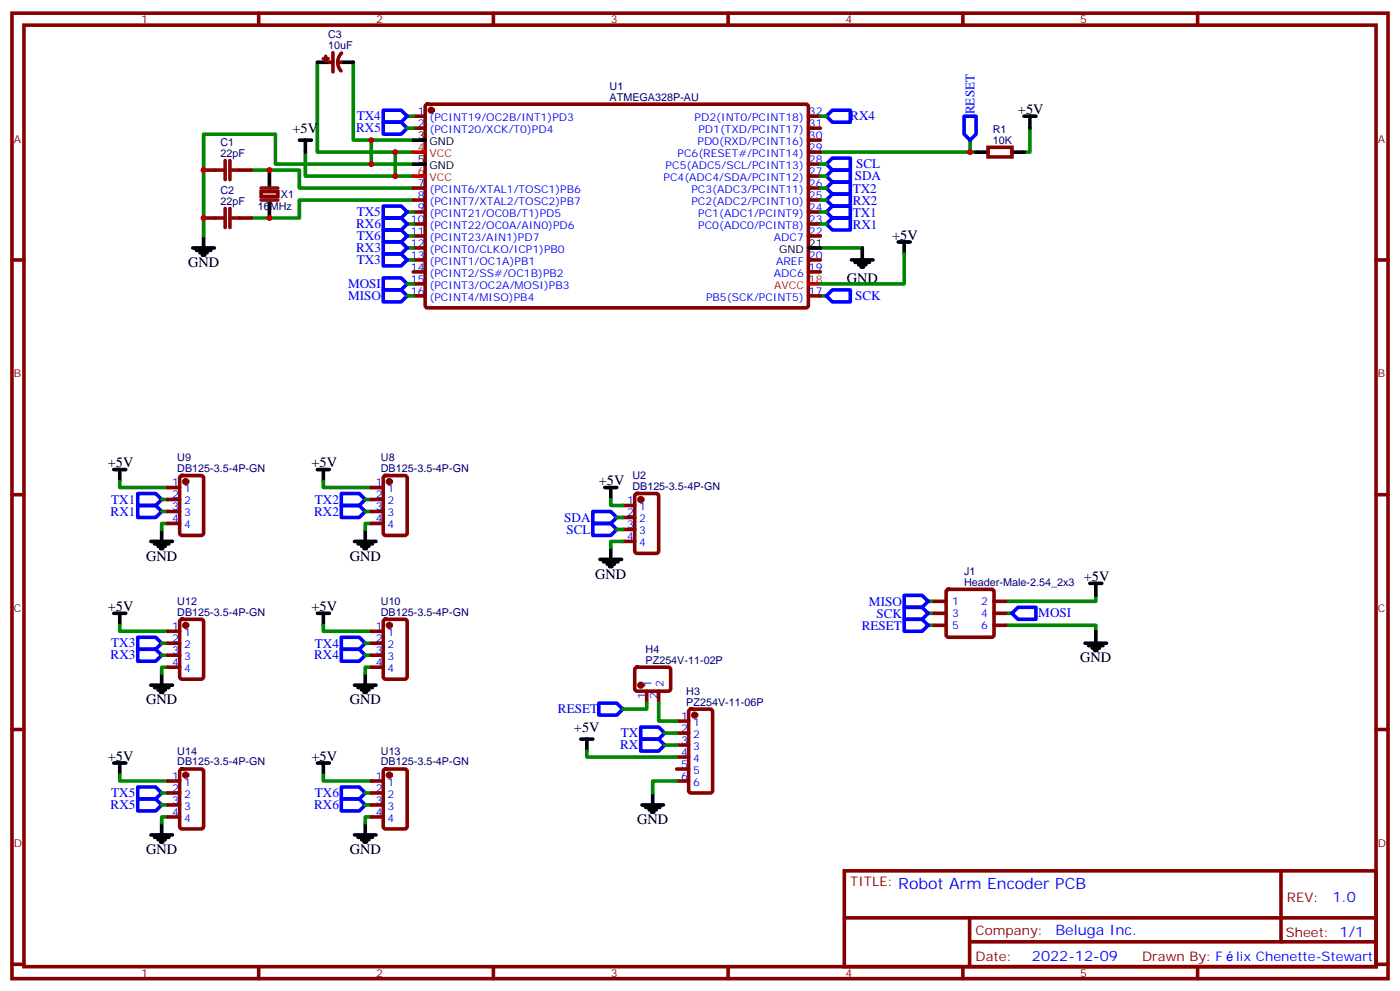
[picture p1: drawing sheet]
<svg xmlns="http://www.w3.org/2000/svg" width="412mm" height="292mm" viewBox="0 0 412 292" stroke-linecap="round" stroke-linejoin="round" font-family="sans-serif">
<g fill="none" stroke="#870000" stroke-width="1.1">
<path d="M3.5 3.9h405.4v284.3h-405.4zM7.1 7.4h398.2v277.3h-398.2zM76.2 3.9v3.5M95.2 17.3h1.5M96 16.6v1.4M97 18.3h1.1M98.1 15.5v5.7M99.5 18.3h1M100.6 15.6a3.8 3.8 0 0 0-.1 5.3M145.3 3.9v3.5M214.5 3.9v3.5M283.6 3.9v3.5"/>
<path d="M352.8 3.9v3.5M121.7 34.2h3.5M121.7 37.7h3.5M125.5 30.9l.4-.2h111.8l.4 .7v58.8l-.7 .5-111.7-.1-.5-.6v-58.6zM238.1 34.2h3.6M238.1 37.7h3.6M60 50.1h3.5M70.6 50.1h3.5M76.9 56.4h4.9v1.5h-4.9zM121.7 55.4h3.5M121.7 58.9h3.5M238.1 55.4h3.6"/>
<path d="M238.1 58.9h3.6M238.1 51.9h3.6M238.1 48.3h3.6M238.1 44.8h3.6M238.1 41.3h3.6M291 43.4h7.1v2.8h-7.1zM3.5 76.6h3.6M60 64.2h3.5M70.6 64.2h3.5M121.7 76.6h3.5M121.7 62.4h3.5M121.7 66h3.5"/>
<path d="M121.7 69.5h3.5M121.7 73h3.5M238.1 76.6h3.6M238.1 62.4h3.6M238.1 66h3.6M238.1 69.5h3.6M405.3 76.6h3.6M121.7 80.1h3.5M121.7 83.6h3.5M121.7 87.1h3.5M238.1 80.1h3.6M238.1 87.1h3.6"/>
<path d="M3.5 145.7h3.6M49.4 143.6h3.5M49.4 147.1h3.5M49.4 150.6h3.5M49.4 154.2h3.5M53.2 140.3l.4-.2h5.7l.6 .4 .1 16.5-.5 .6-5.9 .1-.6-.5-.1-16.4zM109.4 143.6h3.5M109.4 147.1h3.5M109.4 150.6h3.5M109.4 154.2h3.5M113.1 140.3l.5-.2h5.6l.7 .4v16.5l-.4 .6-5.9 .1-.7-.5v-16.4zM183.4 148.9h3.6"/>
<path d="M183.4 152.4h3.6M183.4 155.9h3.6M183.4 159.5h3.6M187.2 145.6l.5-.3h5.6l.7 .5v16.5l-.4 .6-5.9 .1-.7-.5v-16.4zM405.3 145.7h3.6M275.2 177.1h3.5M278.9 173.8l.5-.2h12.7l.5 .2 .2 .5v12.7l-.2 .5-.5 .2h-12.7l-.5-.3-.2-.4v-12.7zM292.8 177.1h3.5M49.4 185.9h3.5M49.4 189.4h3.5M49.4 193h3.5M49.4 196.5h3.5"/>
<path d="M53.2 182.6l.4-.2h5.7l.6 .4 .1 16.5-.5 .7h-5.9l-.6-.4-.1-16.5zM109.4 185.9h3.5M109.4 189.4h3.5M109.4 193h3.5M109.4 196.5h3.5M113.1 182.6l.5-.2h5.6l.7 .4v16.5l-.4 .7h-5.9l-.7-.4v-16.5zM187.2 196.7l.5-.2 9.4 .1 .5 .6-.1 5.9-.7 .5-9.4-.1-.4-.7v-5.6zM275.2 180.6h3.5M275.2 184.2h3.5M292.8 180.6h3.5M292.8 184.2h3.5M3.5 214.8h3.6"/>
<path d="M190.5 203.6v3.5M194 203.6v3.5M199.3 212.4h3.5M199.3 215.9h3.5M199.3 219.4h3.5M203.1 209.1l.5-.3h5.6l.6 .5 .1 23.5-.5 .7h-5.8l-.7-.4-.1-23.6zM405.3 214.8h3.6M49.4 230h3.5M49.4 233.5h3.5M49.4 237.1h3.5M53.2 226.7l.4-.2h5.7l.6 .4 .1 16.5-.5 .7h-5.9l-.6-.4-.1-16.5zM109.4 230h3.5"/>
<path d="M109.4 233.5h3.5M109.4 237.1h3.5M113.1 226.7l.5-.2h5.6l.7 .4v16.5l-.4 .7h-5.9l-.7-.4v-16.5zM199.3 230h3.5M199.3 223h3.5M199.3 226.5h3.5M49.4 240.6h3.5M109.4 240.6h3.5M248.7 256.5h156.6v28.2h-156.6zM377.3 256.5v20.9M248.7 270.3h156.5M285.6 277.4h119.6"/>
<path d="M285.6 270.3v14.1M3.5 284h3.6M76.2 284.7v3.5M145.3 284.7v3.5M214.5 284.7v3.5M283.6 284.7v3.5M352.8 284.7v3.5M405.3 284h3.6"/>
</g>
<g fill="none" stroke="#008700" stroke-width="1.1">
<path d="M93.5 18.3v26.5h28.2M104.1 18.3v23h17.6M119.9 34.2h1.8M119.9 37.7h1.8M241.7 34.2h1.7M303.4 37.7v7.1h-1.8M74.1 50.1h14.1v5.3h33.5M90 44.8v7.1h31.7M109.4 41.3v7M116.4 44.8v7.1M121.7 48.3h-40.6v-8.8h-21.1v30M121.7 58.9h-33.5v5.3h-14.1"/>
<path d="M241.7 44.8h45.8M241.7 48.3h1.7M241.7 51.9h1.7M241.7 58.9h1.7M241.7 55.4h1.7M285.8 41.3v3.5M119.9 73h1.8M119.9 62.4h1.8M119.9 66h1.8M119.9 69.5h1.8M119.9 76.6h1.8M241.7 73h12.3"/>
<path d="M241.7 62.4h1.7M241.7 66h1.7M266.3 74.8v8.8h-24.6M119.9 87.1h1.8M119.9 83.6h1.8M241.7 87.1h1.7M35.3 141.8v1.8h14.1M47.6 147.1h1.8M47.6 150.6h1.8M49.4 154.2h-1.8v1.7M95.2 141.8v1.8h14.2M107.6 147.1h1.8"/>
<path d="M107.6 150.6h1.8M109.4 154.2h-1.8v1.7M179.9 147.1v1.8h3.5M181.7 155.9h1.7M181.7 152.4h1.7M183.4 159.5h-3.5v1.7M273.4 177.1h1.8M322.8 175.3v1.8h-26.5M35.3 184.2v1.7h14.1M47.6 193h1.8M47.6 189.4h1.8M49.4 196.5h-1.8v1.8"/>
<path d="M95.2 184.2v1.7h14.2M107.6 193h1.8M107.6 189.4h1.8M109.4 196.5h-1.8v1.8M273.4 184.2h1.8M273.4 180.6h1.8M296.3 184.2h26.5v1.7M296.3 180.6h1.8M190.5 207.1v1.7h-7.1M194 207.1v5.3h5.3M195.8 219.4h3.5M195.8 215.9h3.5"/>
<path d="M35.3 228.2v1.8h14.1M47.6 237.1h1.8M47.6 233.5h1.8M95.2 228.2v1.8h14.2M107.6 237.1h1.8M107.6 233.5h1.8M172.9 221.2v1.8h26.4M199.3 230h-7v3.5M49.4 240.6h-1.8v1.8M109.4 240.6h-1.8v1.8"/>
</g>
<g fill="none" stroke="#00f" stroke-width="1.1">
<path d="M112.9 36h5.3l1.7 1.7-1.7 1.8h-5.3zM112.9 32.5h5.3l1.7 1.7-1.7 1.8h-5.3zM245.2 32.5h5.3v3.5h-5.3l-1.8-1.8zM284 34.2h3.5v5.3l-1.7 1.8-1.8-1.8zM243.4 55.4l1.8-1.8h5.3v3.6h-5.3zM245.2 46.6h5.3v3.5h-5.3l-1.8-1.8zM245.2 50.1h5.3v3.5h-5.3l-1.8-1.7zM245.2 57.2h5.3v3.5h-5.3l-1.8-1.8zM112.9 74.8h5.3l1.7 1.8-1.7 1.7h-5.3zM112.9 71.3h5.3l1.7 1.7-1.7 1.8h-5.3zM112.9 67.7h5.3l1.7 1.8-1.7 1.8h-5.3zM112.9 64.2h5.3l1.7 1.8-1.7 1.7h-5.3z"/>
<path d="M112.9 60.7h5.3l1.7 1.7-1.7 1.8h-5.3zM243.4 62.4l1.8-1.7h5.3v3.5h-5.3zM243.4 66l1.8-1.8h5.3v3.5h-5.3zM112.9 81.8h5.3l1.7 1.8-1.7 1.8h-5.3zM112.9 85.4h5.3l1.7 1.7-1.7 1.8h-5.3zM245.2 85.4h5.3v3.5h-5.3l-1.8-1.8zM40.6 148.9h5.3l1.7 1.7-1.7 1.8h-5.3zM40.6 145.3h5.3l1.7 1.8-1.7 1.8h-5.3zM100.5 148.9h5.3l1.8 1.7-1.8 1.8h-5.3zM100.5 145.3h5.3l1.8 1.8-1.8 1.8h-5.3zM174.6 154.2h5.3l1.8 1.7-1.8 1.8h-5.3zM174.6 150.6h5.3l1.8 1.8-1.8 1.8h-5.3z"/>
<path d="M266.3 178.9h5.3l1.8 1.7-1.8 1.8h-5.3zM266.3 175.3h5.3l1.8 1.8-1.8 1.8h-5.3zM299.9 178.9h5.3v3.5h-5.3l-1.8-1.8zM40.6 191.2h5.3l1.7 1.8-1.7 1.7h-5.3zM40.6 187.7h5.3l1.7 1.7-1.7 1.8h-5.3zM100.5 191.2h5.3l1.8 1.8-1.8 1.7h-5.3zM100.5 187.7h5.3l1.8 1.7-1.8 1.8h-5.3zM266.3 182.4h5.3l1.8 1.8-1.8 1.7h-5.3zM176.4 207.1h5.3l1.7 1.7-1.7 1.8h-5.3zM188.7 217.7h5.3l1.8 1.7-1.8 1.8h-5.3zM188.7 214.1h5.3l1.8 1.8-1.8 1.8h-5.3zM40.6 235.3h5.3l1.7 1.8-1.7 1.7h-5.3z"/>
<path d="M40.6 231.8h5.3l1.7 1.7-1.7 1.8h-5.3zM100.5 235.3h5.3l1.8 1.8-1.8 1.7h-5.3zM100.5 231.8h5.3l1.8 1.7-1.8 1.8h-5.3z"/>
</g>
<g fill="none" stroke="#000" stroke-width="1.1">
<path d="M93.5 18.3h3.5M100.5 18.3h3.6M301.6 34.2h3.6M303.4 34.2v3.5M79.4 50.1v5.3M79.4 58.9v5.3M88.2 41.3h3.5M90 41.3v3.5M121.7 41.3h3.5M121.7 48.3h3.5M287.5 44.8h3.5M298.1 44.8h3.5"/>
<path d="M56.8 73h6.3M57.9 73.7h4.2M58.9 74.4h2.1M59.6 75.1h.7M60 69.5v3.5M238.1 73h3.6M250.8 76.6h6.4M251.9 77.3h4.2M252.9 78h2.2M253.6 78.7h.8M254 73v3.6M264.6 71.3h3.5"/>
<path d="M266.3 71.3v3.5M33.5 138.3h3.5M35.3 138.3v3.5M93.5 138.3h3.5M95.2 138.3v3.5M44.4 159.5h6.4M47.6 155.9v3.6M104.4 159.5h6.4M107.6 155.9v3.6M178.2 143.6h3.5M179.9 143.6v3.5M45.5 160.2h4.2"/>
<path d="M46.6 160.9h2.1M47.3 161.6h.7M105.5 160.2h4.2M106.5 160.9h2.2M107.2 161.6h.7M176.7 164.7h6.4M177.8 165.5h4.2M178.9 166.2h2.1M179.6 166.9h.7M179.9 161.2v3.5M321 171.8h3.6M322.8 171.8v3.5"/>
<path d="M33.5 180.6h3.5M35.3 180.6v3.6M47.6 198.3v3.5M93.5 180.6h3.5M95.2 180.6v3.6M107.6 198.3v3.5M319.6 189.4h6.4M320.7 190.1h4.2M321.7 190.9h2.1M322.4 191.6h.7M322.8 185.9v3.5M44.4 201.8h6.4"/>
<path d="M45.5 202.5h4.2M46.6 203.2h2.1M47.3 203.9h.7M104.4 201.8h6.4M105.5 202.5h4.2M106.5 203.2h2.2M107.2 203.9h.7M171.1 217.7h3.5M172.9 217.7v3.5M33.5 224.7h3.5M35.3 224.7v3.5M93.5 224.7h3.5"/>
<path d="M95.2 224.7v3.5M189.1 237.1h6.3M190.1 237.8h4.3M191.2 238.5h2.1M191.9 239.2h.7M192.3 233.5v3.6M44.4 245.9h6.4M45.5 246.6h4.2M46.6 247.3h2.1M47.3 248h.7M47.6 242.4v3.5M104.4 245.9h6.4"/>
<path d="M105.5 246.6h4.2M106.5 247.3h2.2M107.2 248h.7M107.6 242.4v3.5"/>
</g>
<path d="M63.5 50.1h2.8M66.3 47.3v5.6M67.7 47.3v5.6M67.7 50.1h2.9M63.5 64.2h2.8M66.3 61.4v5.6M67.7 64.2h2.9M67.7 61.4v5.6" fill="none" stroke="#a10000" stroke-width="1.1"/>
<g fill="#870000" stroke="#870000" stroke-width="1.1">
<circle cx="127" cy="32.5" r=".53"/>
<circle cx="114.7" cy="141.8" r=".53"/>
<circle cx="54.7" cy="141.8" r=".53"/>
<circle cx="114.7" cy="184.1" r=".53"/>
<circle cx="54.7" cy="184.1" r=".53"/>
<circle cx="114.7" cy="228.2" r=".53"/>
<circle cx="54.7" cy="228.2" r=".53"/>
<circle cx="204.6" cy="210.6" r=".53"/>
<circle cx="188.7" cy="201.8" r=".53"/>
<circle cx="188.7" cy="147.1" r=".53"/>
</g>
<path d="M121.7 44.8h3.5M121.7 51.9h3.5M238.1 83.6h3.6" fill="none" stroke="#f00" stroke-width="1.1"/>
<path d="M76.9 55.4h4.9M76.9 58.9h4.9" fill="none" stroke="#871200" stroke-width="1.1"/>
<g fill="#c00">
<circle cx="285.8" cy="44.8" r=".88"/>
<circle cx="116.4" cy="44.8" r=".88"/>
<circle cx="116.4" cy="51.9" r=".88"/>
<circle cx="79.4" cy="64.2" r=".88"/>
<circle cx="79.4" cy="50.1" r=".88"/>
<circle cx="60" cy="50.1" r=".88"/>
<circle cx="60" cy="64.2" r=".88"/>
<circle cx="109.4" cy="41.3" r=".88"/>
<circle cx="109.4" cy="48.3" r=".88"/>
</g>
<text font-size="4.6" fill="#00f" x="264.6" y="261.8">Robot Arm Encoder PCB</text>
<g font-size="4.2">
<text x="299.9" y="33.5">+5V</text>
<text x="86.2" y="39.2">+5V</text>
<text x="262.8" y="70.6">+5V</text>
<text x="55.4" y="78.7">GND</text>
<text x="249.4" y="83.3">GND</text>
<text x="31.7" y="137.6">+5V</text>
<text x="91.7" y="137.6">+5V</text>
<text x="176.4" y="142.9">+5V</text>
<text x="43" y="165.1">GND</text>
<text x="103" y="165.1">GND</text>
<text x="175.3" y="170.4">GND</text>
<text x="319.3" y="171.1">+5V</text>
<text x="31.7" y="179.9">+5V</text>
<text x="91.7" y="179.9">+5V</text>
<text x="318.2" y="195.1">GND</text>
<text x="43" y="207.4">GND</text>
<text x="103" y="207.4">GND</text>
<text x="169.1" y="215.6">+5V</text>
<text x="31.7" y="224">+5V</text>
<text x="91.7" y="224">+5V</text>
<text x="187.7" y="242.7">GND</text>
<text x="43" y="251.5">GND</text>
<text x="103" y="251.5">GND</text>
</g>
<g font-size="4.2" fill="#00f">
<text x="392.5" y="265.7">1.0</text>
<text x="310.9" y="275.3">Beluga Inc.</text>
<text x="304" y="283.1">2022-12-09</text>
</g>
<g font-size="3.9" fill="#00f">
<text x="105.1" y="35.5">TX4</text>
<text x="250.4" y="35.5">RX4</text>
<text x="287.1" y="33.7" transform="rotate(-90 287.1 33.7)">RESET</text>
<text x="104.9" y="39">RX5</text>
<text x="251.8" y="53.1">SDA</text>
<text x="252.2" y="49.6">SCL</text>
<text x="251.2" y="57">TX2</text>
<text x="105.1" y="63.7">TX5</text>
<text x="251.2" y="60.5">RX2</text>
<text x="251.2" y="64">TX1</text>
<text x="104.9" y="67.2">RX6</text>
<text x="105.1" y="70.7">TX6</text>
<text x="251.2" y="67.5">RX1</text>
<text x="104.9" y="74.3">RX3</text>
<text x="105.1" y="77.8">TX3</text>
<text x="102.5" y="84.9">MOSI</text>
<text x="102.5" y="88.4">MISO</text>
<text x="251.9" y="88.4">SCK</text>
<text x="32.8" y="148.3">TX1</text>
<text x="92.7" y="148.3">TX2</text>
<text x="32.6" y="151.9">RX1</text>
<text x="92.5" y="151.9">RX2</text>
<text x="166.2" y="153.7">SDA</text>
<text x="166.9" y="157.2">SCL</text>
<text x="256" y="178.3">MISO</text>
<text x="253.8" y="185.4">RESET</text>
<text x="258.2" y="181.9">SCK</text>
<text x="305.9" y="181.8">MOSI</text>
<text x="32.8" y="190.7">TX3</text>
<text x="92.7" y="190.7">TX4</text>
<text x="32.6" y="194.2">RX3</text>
<text x="92.5" y="194.2">RX4</text>
<text x="164.3" y="210">RESET</text>
<text x="182.7" y="220.7">RX</text>
<text x="182.9" y="217.1">TX</text>
<text x="32.6" y="238.3">RX5</text>
<text x="32.8" y="234.8">TX5</text>
<text x="92.5" y="238.3">RX6</text>
<text x="92.7" y="234.8">TX6</text>
<text x="364.2" y="282.9">lix Chenette-Stewart</text>
</g>
<g font-size="3.9" fill="#800">
<text x="250.5" y="261.1">TITLE:</text>
<text x="379.1" y="265.7">REV:</text>
<text x="287.4" y="275.3">Company:</text>
<text x="378.7" y="275.9">Sheet: 1/1</text>
<text x="287.4" y="282.9">Date:</text>
<text x="336.4" y="283">Drawn By: F</text>
</g>
<g font-size="3.2" fill="#800">
<text x="41.6" y="6.9">1</text>
<text x="110.8" y="6.9">2</text>
<text x="179.9" y="6.9">3</text>
<text x="249.1" y="6.9">4</text>
<text x="318.2" y="6.9">5</text>
<text x="4.1" y="42">A</text>
<text x="405.9" y="42">A</text>
<text x="4.1" y="111.1">B</text>
<text x="405.9" y="111.1">B</text>
<text x="4.1" y="180.3">C</text>
<text x="405.9" y="180.3">C</text>
<text x="4.1" y="249.4">D</text>
<text x="405.9" y="249.4">D</text>
<text x="41.6" y="287.7">1</text>
<text x="110.8" y="287.7">2</text>
<text x="179.9" y="287.7">3</text>
<text x="249.1" y="287.7">4</text>
<text x="318.2" y="287.7">5</text>
</g>
<g font-size="3.2" fill="#000080">
<text x="96.7" y="11.3">C3</text>
<text x="96.7" y="14.5">10uF</text>
<text x="179.6" y="29.6">ATMEGA328P-AU</text>
<text x="179.6" y="26.5">U1</text>
<text x="292.5" y="39.2">R1</text>
<text x="64.9" y="43">C1</text>
<text x="64.9" y="46.2">22pF</text>
<text x="292.5" y="42.3">10K</text>
<text x="64.9" y="57.2">C2</text>
<text x="82.7" y="58.3">X1</text>
<text x="64.9" y="60.3">22pF</text>
<text x="75.9" y="61.8">16MHz</text>
<text x="52.2" y="135.8">U9</text>
<text x="112.2" y="135.8">U8</text>
<text x="52.2" y="139">DB125-3.5-4P-GN</text>
<text x="112.2" y="139">DB125-3.5-4P-GN</text>
<text x="186.3" y="141.1">U2</text>
<text x="186.3" y="144.3">DB125-3.5-4P-GN</text>
<text x="284" y="172.5">Header-Male-2.54_2x3</text>
<text x="284" y="169.3">J1</text>
<text x="52.2" y="178.2">U12</text>
<text x="112.2" y="178.2">U10</text>
<text x="52.2" y="181.3">DB125-3.5-4P-GN</text>
<text x="112.2" y="181.3">DB125-3.5-4P-GN</text>
<text x="190.2" y="195.4">PZ254V-11-02P</text>
<text x="190.2" y="192.2">H4</text>
<text x="202.2" y="207.8">PZ254V-11-06P</text>
<text x="202.2" y="204.6">H3</text>
<text x="52.2" y="225.4">DB125-3.5-4P-GN</text>
<text x="52.2" y="222.2">U14</text>
<text x="112.2" y="225.4">DB125-3.5-4P-GN</text>
<text x="112.2" y="222.2">U13</text>
</g>
<g font-size="3.2" fill="#00f">
<text x="123" y="33.9">1</text>
<text x="126.5" y="35.6">(PCINT19/OC2B/INT1)PD3</text>
<text x="204.6" y="35.6">PD2(INT0/PCINT18)</text>
<text x="238.3" y="33.9">32</text>
<text x="123" y="37.4">2</text>
<text x="126.5" y="39.2">(PCINT20/XCK/T0)PD4</text>
<text x="205.7" y="39.2">PD1(TXD/PCINT17)</text>
<text x="238.3" y="40.9">30</text>
<text x="238.3" y="37.4">31</text>
<text x="199.6" y="46.2">PC6(RESET#/PCINT14)</text>
<text x="205.5" y="42.7">PD0(RXD/PCINT16)</text>
<text x="238.3" y="48">28</text>
<text x="238.3" y="44.5">29</text>
<text x="195.5" y="53.3">PC4(ADC4/SDA/PCINT12)</text>
<text x="196.1" y="49.7">PC5(ADC5/SCL/PCINT13)</text>
<text x="238.3" y="51.5">27</text>
<text x="123" y="55">7</text>
<text x="123" y="58.6">8</text>
<text x="126.5" y="56.8">(PCINT6/XTAL1/TOSC1)PB6</text>
<text x="203.7" y="56.8">PC3(ADC3/PCINT11)</text>
<text x="238.3" y="58.6">25</text>
<text x="238.3" y="55">26</text>
<text x="121" y="65.6">10</text>
<text x="123" y="62.1">9</text>
<text x="126.5" y="60.3">(PCINT7/XTAL2/TOSC2)PB7</text>
<text x="126.5" y="63.9">(PCINT21/OC0B/T1)PD5</text>
<text x="203.7" y="60.3">PC2(ADC2/PCINT10)</text>
<text x="205.7" y="63.9">PC1(ADC1/PCINT9)</text>
<text x="238.3" y="65.6">23</text>
<text x="238.3" y="62.1">24</text>
<text x="121" y="69.1">11</text>
<text x="126.5" y="67.4">(PCINT22/OC0A/AIN0)PD6</text>
<text x="126.5" y="70.9">(PCINT23/AIN1)PD7</text>
<text x="205.7" y="67.4">PC0(ADC0/PCINT8)</text>
<text x="228" y="70.9">ADC7</text>
<text x="238.3" y="69.1">22</text>
<text x="121" y="72.7">12</text>
<text x="121" y="76.2">13</text>
<text x="126.5" y="74.4">(PCINT0/CLKO/ICP1)PB0</text>
<text x="126.5" y="78">(PCINT1/OC1A)PB1</text>
<text x="228.6" y="78">AREF</text>
<text x="238.3" y="76.2">20</text>
<text x="121" y="79.7">14</text>
<text x="121" y="83.3">15</text>
<text x="126.5" y="81.5">(PCINT2/SS#/OC1B)PB2</text>
<text x="228" y="81.5">ADC6</text>
<text x="238.3" y="79.7">19</text>
<text x="121" y="86.8">16</text>
<text x="126.5" y="85">(PCINT3/OC2A/MOSI)PB3</text>
<text x="126.5" y="88.5">(PCINT4/MISO)PB4</text>
<text x="208" y="88.5">PB5(SCK/PCINT5)</text>
<text x="238.3" y="86.8">17</text>
<text x="50.7" y="143.2">1</text>
<text x="110.7" y="143.2">1</text>
<text x="50.7" y="146.8">2</text>
<text x="54.2" y="145">1</text>
<text x="54.2" y="148.5">2</text>
<text x="110.7" y="146.8">2</text>
<text x="114.2" y="145">1</text>
<text x="114.2" y="148.5">2</text>
<text x="184.8" y="148.5">1</text>
<text x="50.7" y="150.3">3</text>
<text x="50.7" y="153.8">4</text>
<text x="54.2" y="152">3</text>
<text x="54.2" y="155.6">4</text>
<text x="110.7" y="150.3">3</text>
<text x="110.7" y="153.8">4</text>
<text x="114.2" y="152">3</text>
<text x="114.2" y="155.6">4</text>
<text x="184.8" y="152">2</text>
<text x="184.8" y="155.6">3</text>
<text x="188.3" y="150.3">1</text>
<text x="188.3" y="153.8">2</text>
<text x="184.8" y="159.1">4</text>
<text x="188.3" y="157.3">3</text>
<text x="188.3" y="160.9">4</text>
<text x="280.5" y="178.2">1</text>
<text x="289" y="178.2">2</text>
<text x="50.7" y="185.6">1</text>
<text x="110.7" y="185.6">1</text>
<text x="280.5" y="181.7">3</text>
<text x="280.5" y="185.2">5</text>
<text x="289" y="181.7">4</text>
<text x="289" y="185.2">6</text>
<text x="50.7" y="189.1">2</text>
<text x="54.2" y="187.3">1</text>
<text x="54.2" y="190.9">2</text>
<text x="110.7" y="189.1">2</text>
<text x="114.2" y="187.3">1</text>
<text x="114.2" y="190.9">2</text>
<text x="50.7" y="192.6">3</text>
<text x="50.7" y="196.1">4</text>
<text x="54.2" y="194.4">3</text>
<text x="54.2" y="197.9">4</text>
<text x="110.7" y="192.6">3</text>
<text x="110.7" y="196.1">4</text>
<text x="114.2" y="194.4">3</text>
<text x="114.2" y="197.9">4</text>
<text x="191.9" y="202.2" transform="rotate(-90 191.9 202.2)">1</text>
<text x="195.4" y="202.2" transform="rotate(-90 195.4 202.2)">2</text>
<text x="190.1" y="205.7" transform="rotate(-90 190.1 205.7)">1</text>
<text x="193.7" y="205.7" transform="rotate(-90 193.7 205.7)">2</text>
<text x="200.7" y="212">1</text>
<text x="200.7" y="215.5">2</text>
<text x="204.2" y="213.8">1</text>
<text x="200.7" y="219.1">3</text>
<text x="204.2" y="217.3">2</text>
<text x="204.2" y="220.8">3</text>
<text x="200.7" y="222.6">4</text>
<text x="200.7" y="226.1">5</text>
<text x="204.2" y="224.4">4</text>
<text x="204.2" y="227.9">5</text>
<text x="50.7" y="229.7">1</text>
<text x="50.7" y="233.2">2</text>
<text x="54.2" y="231.4">1</text>
<text x="110.7" y="229.7">1</text>
<text x="110.7" y="233.2">2</text>
<text x="114.2" y="231.4">1</text>
<text x="200.7" y="229.7">6</text>
<text x="204.2" y="231.4">6</text>
<text x="50.7" y="236.7">3</text>
<text x="54.2" y="234.9">2</text>
<text x="54.2" y="238.5">3</text>
<text x="110.7" y="236.7">3</text>
<text x="114.2" y="234.9">2</text>
<text x="114.2" y="238.5">3</text>
<text x="50.7" y="240.2">4</text>
<text x="54.2" y="242">4</text>
<text x="110.7" y="240.2">4</text>
<text x="114.2" y="242">4</text>
</g>
<g font-size="3.2">
<text x="123" y="40.9">3</text>
<text x="123" y="48">5</text>
<text x="126.5" y="42.7">GND</text>
<text x="126.5" y="49.7">GND</text>
<text x="229.5" y="74.4">GND</text>
<text x="238.3" y="72.7">21</text>
</g>
<g font-size="3.2" fill="#f00">
<text x="123" y="44.5">4</text>
<text x="126.5" y="46.2">VCC</text>
<text x="123" y="51.5">6</text>
<text x="126.5" y="53.3">VCC</text>
<text x="238.3" y="83.3">18</text>
<text x="228" y="85">AVCC</text>
</g>
</svg>
